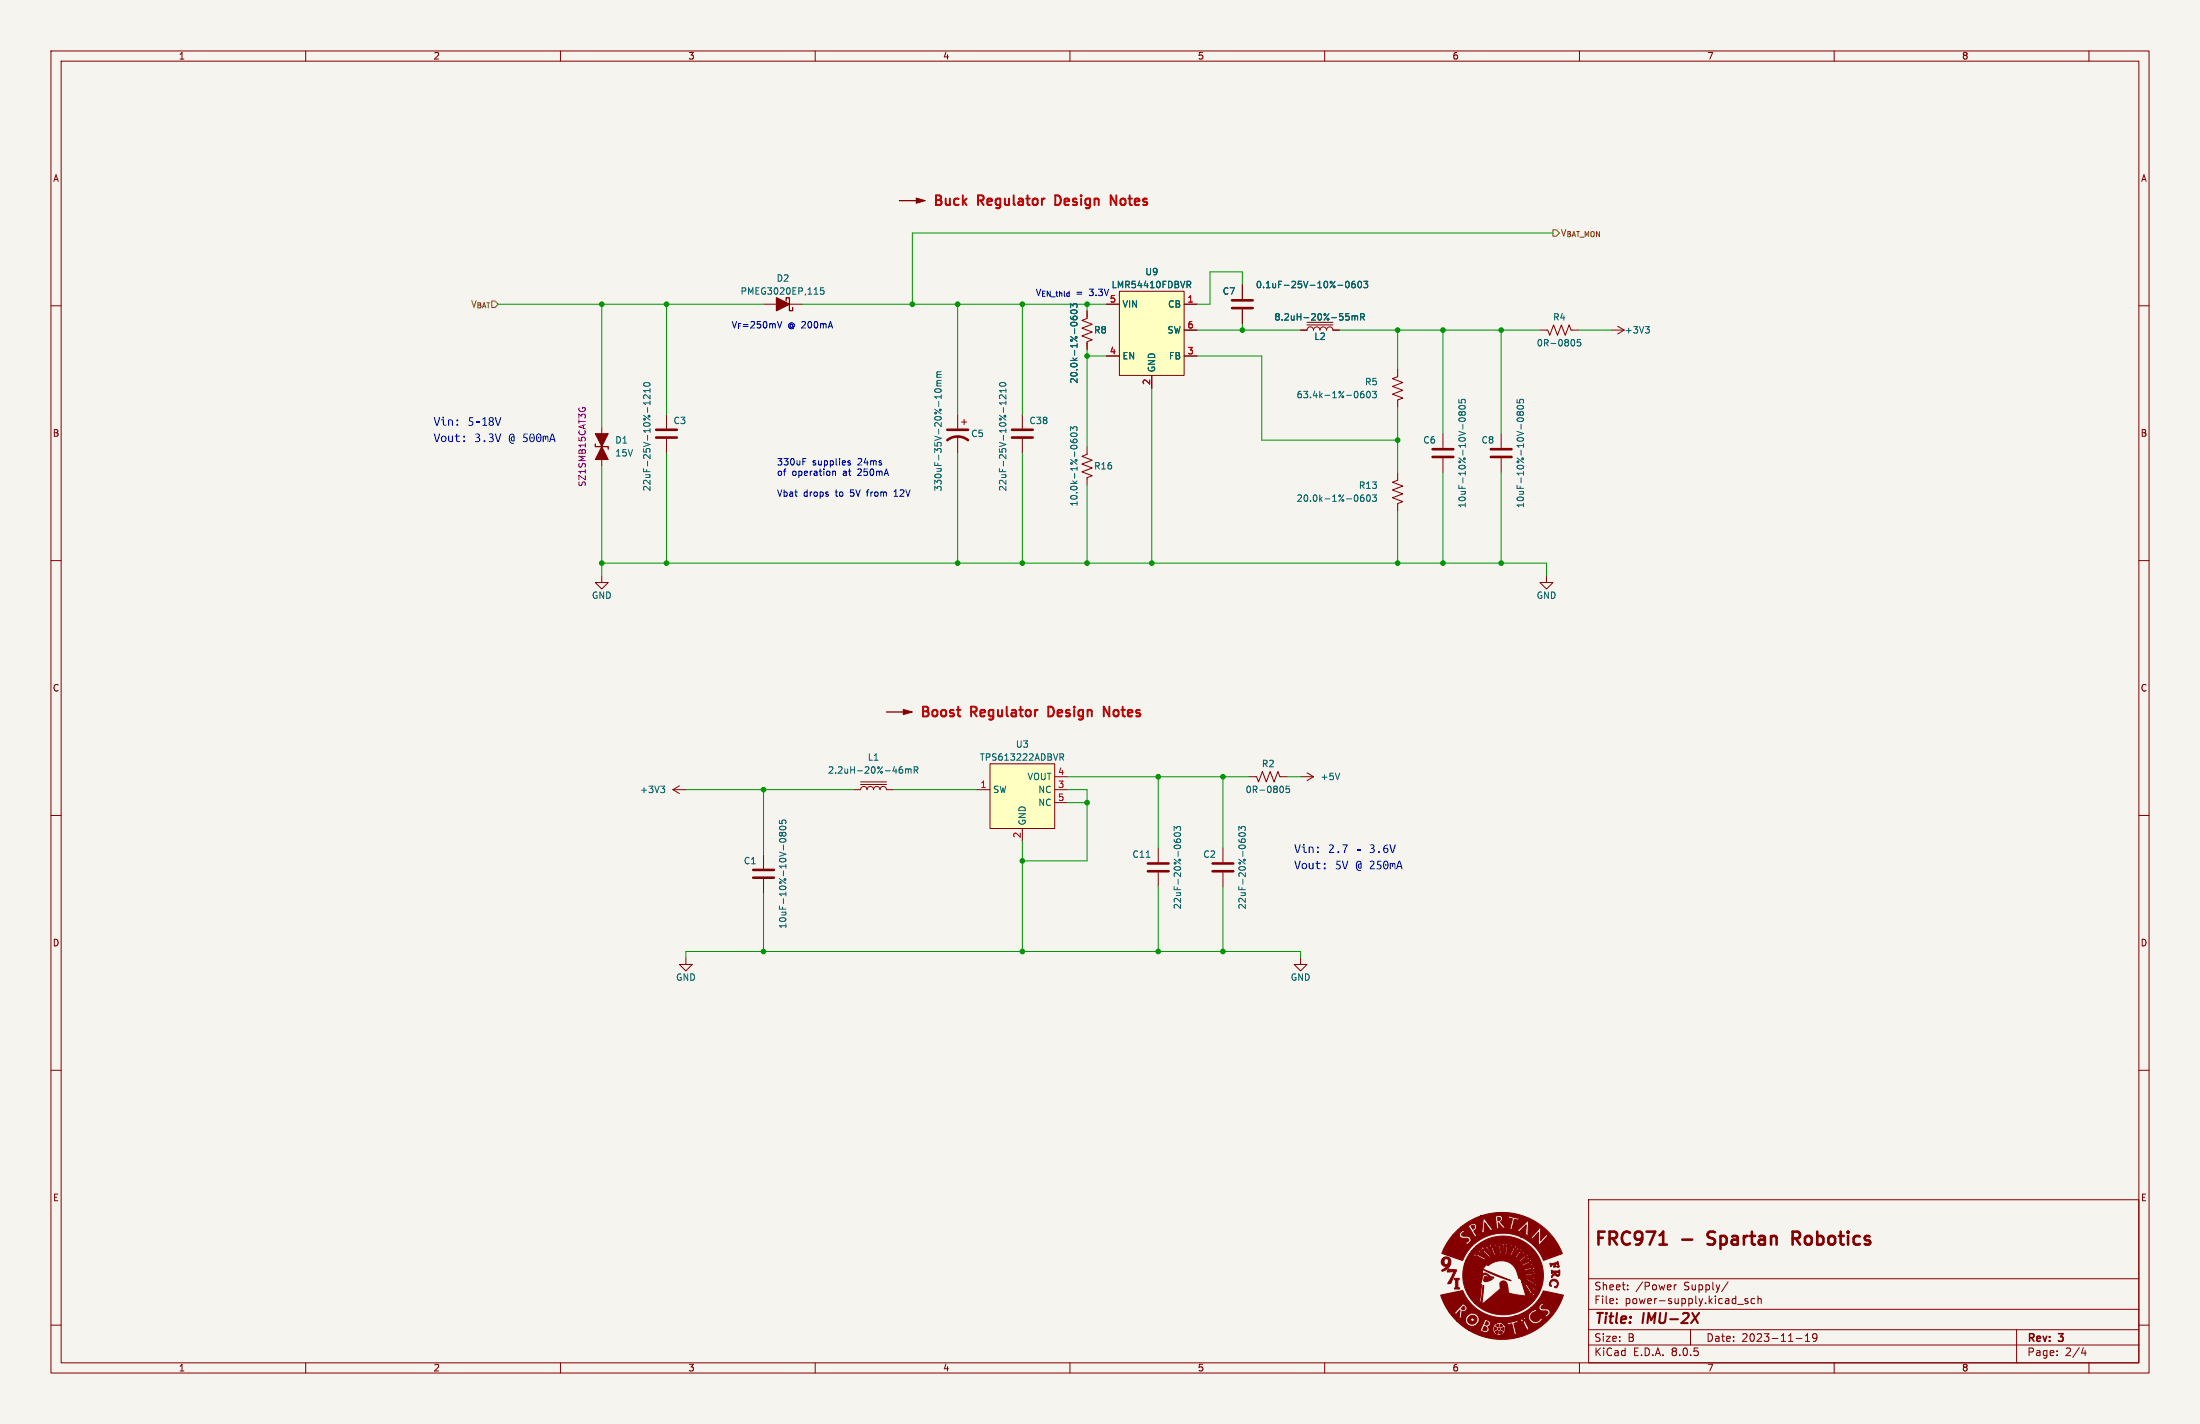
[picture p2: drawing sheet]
<svg xmlns="http://www.w3.org/2000/svg" width="432mm" height="279mm" viewBox="0 0 432 279" stroke-linecap="round" stroke-linejoin="round" font-family="sans-serif">
<path d="M0 0h431.8v279.4h-431.8z" fill="#f5f4ef" stroke="#f5f4ef" stroke-width=".2"/>
<g fill="none" stroke="#840000" stroke-width=".2">
<path d="M10 10h411.8v259.4h-411.8zM12 12h407.8v255.4h-407.8zM60 10v2M110 10v2M160 10v2M210 10v2M260 10v2M310 10v2M360 10v2M410 10v2M10 60h2M419.8 60h2"/>
<path d="M255.3 64.8l1.2-.1a.63 .63 0 0 1 .7-.6 .63 .63 0 0 1 .6 .7v-.1a.63 .63 0 0 1 .7-.6 .63 .63 0 0 1 .6 .7v-.1a.63 .63 0 0 1 .6-.6 .63 .63 0 0 1 .6 .7l.1-.1a.63 .63 0 0 1 .6-.6 .63 .63 0 0 1 .6 .7h1.3M256.5 63.8h5.1M256.5 63.2h5.1M274.3 72.4v1.5l-1 .4 2 .8-2 .7 2 .8-2 .7 2 .8-1 .4v1.5M118.1 83.8v7.6M130.8 81.3v2.8M130.8 86.1v2.8M274.3 92.7v1.5l-1 .4 2 .8-2 .7 2 .8-2 .8 2 .7-1 .4v1.5M283.2 85.1v2.8M283.2 89.9v2.8M294.6 85.1v2.8M294.6 89.9v2.8"/>
<path d="M10 110h2M118.1 113v1.3h1.3l-1.3 1.3-1.3-1.3h1.3M303.5 113v1.3h1.3l-1.3 1.3-1.2-1.3h1.2M419.8 110h2M10 160h2M245.1 152.4h1.5l.4 1 .8-2 .7 2 .8-2 .8 2 .7-2 .4 1h1.5M255.3 152.4h2.5M256.5 151.6l1.3 .8M257.8 152.4l-1.3 .8M419.8 160h2M10 210h2M419.8 210h2"/>
<path d="M311.8 235.4h108v32h-108zM10 260h2M311.8 256.9h108M311.8 250.9h108M317.3 255.6v.2M317.3 254.9v.1M319.5 252.9v.2M319.5 252.2v.1M328.6 252.1v1M329 252.1l-.2 .1-.2 .2M339.2 251.5l-1.3 1.9M341 255.9h1.2"/>
<path d="M343 254.9l-.3-.1-.2 .2v.2l.5 .2v.3h-.5M344.4 254.9l-.4-.1-.3 .3 .1 .6h.6M345 254.9l.3-.1 .3 .1 .1 .9M345 254.3v1.5M419.8 260h2M60 267.4v2M110 267.4v2M160 267.4v2M210 267.4v2M260 267.4v2M310 267.4v2M311.8 263.9h108"/>
<path d="M311.8 260.9h108M331.8 260.9v3M352.5 262.6h1.2M354.3 263.2h.9M354.3 262.1l.5-.4v1.5M356.6 262.3l-.3 .3h-.3l-.2-.3 .1-.5 .4-.1 .2 .1a.99 .99 0 0 1-.3 1.4h-.3M360 267.4v2M395.8 260.9v6.5M403.8 265.8v.2M403.8 265.1v.1M408.9 264.4l-.4 1.1h1M409.3 265v1"/>
<path d="M410 267.4v2"/>
</g>
<path d="M332.2 257.6l1 2M333.5 257.6l-1.6 2" fill="none" stroke="#840000" stroke-width=".4"/>
<g fill="none" stroke="#840000" stroke-width=".51">
<path d="M128.8 84.3h4M128.8 85.9h4M281.2 89.7h4M281.2 88.1h4M292.6 89.7h4.1M292.6 88.1h4.1M325.7 244.2h1.5M330.2 243.2h1.9M335.1 244.1l.4 .1M335.3 241.9l-.2 .2 .2 .5M352.4 243l.9 1.2M353 241.8l-1.2-.1v2.5"/>
<path d="M353 242.9l-1.2 .1"/>
</g>
<g fill="#840000" stroke="#840000" stroke-width=".2">
<path d="M282.8 254.1l4.3-.9a8.5 8.5 0 0 0 10 5.1h2.9l.1 .6 .4 .7h.3a1.43 1.43 0 0 0 1.9-.8l-.2-.3-.4 .5a.98 .98 0 0 1-1.6-.3 .98 .98 0 0 1 1-1.3l.1 .1 .2-.1-.1-.1a.43 .43 0 0 0-.4-.4 .43 .43 0 0 0-.4 .3l-.8 .6-.1 .5h-2.9h.1a8.5 8.5 0 0 0 3.3-1.8h1.5l.3 .6 .9 .1a.42 .42 0 0 1 .6 .2 .42 .42 0 0 1-.5 .5l-.2 .1 .4 .5 .2-.3a.73 .73 0 0 0 .4-1.1l-.4-.3h-1.1a.39 .39 0 0 1 0-.5 .39 .39 0 0 1 .5-.2l-.4-.5-.5 .5-.2 .4h-1.5a13.2 13.2 0 0 0 2.5-3.2l3.8 .8a12.7 12.7 0 0 1-18.6 6.9h2.1l1.4 .5 .3-.1 .3-.7h.6l.1 .1-.1 .1 .2 .3-.1 .1h.1l.1 .3h.1v.2l.1-.1 .1 .2 .1-.1v.2l.1-.1 .3 .2 .1-.1 .3 .1 .1-.1h.1v-.1l.2 .1v-.2l.1 .1v-.2l.2 .1v-.2h.2l-.1-.1 .3-.2-.1-.1 .1-.1v-.3l.1-.1-.1-.1h.1l-.2-.2 .1-.2-.1-.1-.1-.3-.2 .1 .1-.2h-.3l-.1-.2-.1 .1-.1-.2h1.2l.2 .6 .7-.3 .4 1.6a.22 .22 0 0 1 .1 .3 .22 .22 0 0 1-.2 .1l.2 .2 .6-.2 .1-.2a.4 .4 0 0 1-.5-.5l-.1-.7a.41 .41 0 0 1-.1-.6 .41 .41 0 0 1 .6-.1h.2l-.1-.5h.5l.5 .3 .7 1.3a.21 .21 0 0 0 .2 .3 .21 .21 0 0 0 .2-.3l-.3-.8a1.17 1.17 0 0 1-.2-1.3h-.1a.22 .22 0 0 0-.3-.2 .22 .22 0 0 0-.1 .4l-.3 .1v-.4l-.3 .6-.6-.1-.1 .1-1.6 .4h-2.3v.1l-.1-.1v.2l-.4 .1-.1 .3-.1-.1-.2 .7h-.6v-.2l-.3-.2a.69 .69 0 0 0 .5-.8 .69 .69 0 0 0-.7-.6l-.5-.1 .1 .3-.2 .5-.6 1.3-.2-.1-.1 .2h-2.1l-2.2-1.8 1.7 .1 .1 .3-.2 .2h.4v.4l.2-.1 .4 .1v.2l.4-.2 .2 .2 .1-.2 .2-.1 .3 .1a.36 .36 0 0 1 .4-.5l-.1-.2 .4-.3a.28 .28 0 0 1-.2-.2 .28 .28 0 0 1 .2-.3 .28 .28 0 0 1-.3-.2 .28 .28 0 0 1 .2-.3 .31 .31 0 0 1-.4-.1 .31 .31 0 0 1-.1-.4h-.1a.28 .28 0 0 1-.3 .1 .28 .28 0 0 1-.1-.3 .35 .35 0 0 1-.4 .2 .35 .35 0 0 1-.3-.2 .3 .3 0 0 1-.2 .3 .3 .3 0 0 1-.3-.1v.2l-.2 .2h-.3a.31 .31 0 0 1 .1 .4 .31 .31 0 0 1-.4 .1 .3 .3 0 0 1 .3 .3 .3 .3 0 0 1-.3 .3h-1.4l-1.6-1.8h.9l.6 .6v-.3l.7-.7-.2 1.2a.47 .47 0 0 0 .4 .6h.1l-.1-.3 .1-.8a.3 .3 0 0 1 0-.4 .3 .3 0 0 1 .5 0h.1a.71 .71 0 0 0 .4-.8 .71 .71 0 0 0-.5-.6l-.4-.2v.2l-1.4 1.6-1.2-.1a11.3 11.3 0 0 1-1.6-3.3z"/>
<path d="M289.3 244.9l.4-.3h1.8l1.3 1.8 .2-.1 3.6 .1 .8-1.5a.41 .41 0 0 0 .3-.3 .41 .41 0 0 0-.1-.4l-.1 .3h-.2v-.3l-.3 .3v.5l-.6 1.3h-3.4l-1.1-2h.4l.4 .5 .6 1.5h2.8l.8-2-.1-.3a.16 .16 0 0 1 0 .2 .16 .16 0 0 1-.2 0 .16 .16 0 0 1 0-.2l-.7 2.2h-2.4l-.5-1.3 .1-.6-.3-.3h.4l.2 .4 .5 1.8 .2-.1-.4-1.9h.3l.2 .5 .2 1.4 1.2 .1 .3-1.5 .2-.4-.1-.5-.1 .3-.2-.1 .1-.3a.53 .53 0 0 0-.2 .9l-.2 1.5h-.8l-.2-1.6 .2-.5a.77 .77 0 0 1 .3 1v.8a.16 .16 0 0 0 0 .3 .16 .16 0 0 0 .2 0 .16 .16 0 0 0 0-.3l.1-2a.17 .17 0 0 1-.2 .2 .17 .17 0 0 1-.1-.3l-.1 .3h-.2l-.3-.4 .1 .3-.2 .1-.2-.2v.4h-.3l-.2-.4v.3l-.2-.2-.5 .1-.1 .3h-.1l-.1-.3-.2 .3h-.5a.18 .18 0 0 1 0 .3 .18 .18 0 0 1-.2 0 .18 .18 0 0 1-.1-.2v.2h-1.8a7.8 7.8 0 0 1 10.7-.1 7.8 7.8 0 0 1 .7 10.7 8.1 8.1 0 0 1-11.7 .4l1 .1 .3-.3 .4-3.2 .1 .1-.3 3.6 3.2-2.7a.76 .76 0 0 0 .3-1.1 .74 .74 0 0 1 .7-.8 .74 .74 0 0 1 .8 .8v.2a1.8 1.8 0 0 0 .3 1.4l3.3 .6-.7-2.3h.5l1 1.7 .1 .6 .4 .3v-.4h.2l.1 .3a.55 .55 0 0 0 .1-.6 .55 .55 0 0 0-.6-.3l-1-1.7-.8 .1-.1-.5h.6l.4 .2 1.5 1.6h.2l-.2-.2 .1-.1 .2 .1v-.2l-.6-.3-1.3-1.3h-.2l.2 .1-.1 .2-.8-.1-.2-.5h.9l.6 .4a2.36 2.36 0 0 1 1.3 .9l.4-.1-.3-.1 .1-.2 .3 .1-.3-.4h-.5l-1.5-.8-.1 .2h-.9v-.2h-.4l-.1-.2a3.5 3.5 0 0 0-2.2-3 3.5 3.5 0 0 0-3.7 .7l-.4-.2-.7 .9 5.6 2.3-3.2-1.1-2.4-1.2v1a1.03 1.03 0 0 1 1.5 .4l.7 .2v.2l-.6-.1-1.1-.7-.5 .2-.1 .7-.3 1.1 .2 .1-.4 3.5h-1a7.6 7.6 0 0 1-2-7.6l4.6 .1a4 4 0 0 1 5.2 .1 4.8 4.8 0 0 1 1.1 2.4l-.1-.6h.4l.1 .4 .1-.1a.35 .35 0 0 0-.1-.4 .35 .35 0 0 0-.5 0 .43 .43 0 0 1 0-.7h.2l.1 .3h.1a.36 .36 0 0 0-.1-.5 .36 .36 0 0 0-.5 .2l-.2-.3a.25 .25 0 0 1 0-.5 .25 .25 0 0 1 .3 .3h.2l-.2-.5-.6 .2-.1-.1a.31 .31 0 0 1-.3-.3 .31 .31 0 0 1 .3-.3l.2 .2h.2l-.4-.4-.4 .4-.2-.2a.34 .34 0 0 1-.4-.2 .34 .34 0 0 1 .1-.4l.5 .2a.42 .42 0 0 0-.6-.4 .36 .36 0 0 1-.1 .4 .36 .36 0 0 1-.5 0 .3 .3 0 0 1-.3-.2 .3 .3 0 0 1 0-.3h.5l-.7-.2v.5h-.9a.18 .18 0 0 1-.1-.3 .18 .18 0 0 1 .3-.1h.2l-.3-.1a.28 .28 0 0 0-.4 .1 .28 .28 0 0 0 .1 .4l-1 .2-.1-.3 .5-.2h-.3a.25 .25 0 0 0-.3 .2 .25 .25 0 0 0 .1 .3l-.5 .3a.28 .28 0 0 1-.2 .1 .28 .28 0 0 1-.3-.2l.4-.3-.3 .1a.28 .28 0 0 0-.2 .3 .28 .28 0 0 0 .2 .2l-.2 .2h-4.6l.3-.6h3.8a.37 .37 0 0 0 .5 .4l-.3-.4 .5-.3a.23 .23 0 0 1 .4-.1 .23 .23 0 0 1 0 .3l-.3 .2 .3-.1a.3 .3 0 0 0 .3-.2 .3 .3 0 0 0-.2-.3l.6-.2a.29 .29 0 0 1 .4-.1 .29 .29 0 0 1 .1 .3l-.5 .2 .4-.1a.3 .3 0 0 0 .3-.1 .3 .3 0 0 0-.1-.4h1.1v.4h-.5h.7v-.5l1 .3a.3 .3 0 0 1-.1 .3 .3 .3 0 0 1-.4 0h-.1l.6 .2 .2-.5 .5 .2a.29 .29 0 0 1 .3 .3 .29 .29 0 0 1-.2 .3l-.4-.1a.41 .41 0 0 0 .4 .3 .41 .41 0 0 0 .4-.4l.6 .6-.4 .2-.3-.1a.37 .37 0 0 0 .3 .3 .37 .37 0 0 0 .4-.2h.1l.4 .7-.4 .1-.2-.3h-.1l.2 .4a.38 .38 0 0 1 .4-.1 .38 .38 0 0 1 .3 .3v.2a.22 .22 0 0 1 0 .3 .22 .22 0 0 1-.3-.1l-.2-.2a.35 .35 0 0 0 .1 .4 .35 .35 0 0 0 .5-.1l.2 .8h-.5v-.4v.5l.8-.1v.1l1.9 .5 .3-.1a.17 .17 0 0 1-.3-.1 .17 .17 0 0 1 .2-.2l-2.3-.2-.1-.5h.3v.2h1.3l.5 .2 .3-.1-.2-.2 .1-.1 .2 .1-.3-.3-.5 .2h-1.7l-.1-.4h.3l.1 .2 2.1-.2-.2-.2 .3-.1-.3-.2-.5 .2-1.8 .3-.1-.5h.3v.2l1.6-.3a.43 .43 0 0 0 .4 .1 .43 .43 0 0 0 .3-.4 .18 .18 0 0 1-.2 .1 .18 .18 0 0 1-.2-.1l.3-.2-.5-.1-.4 .3-1.1 .3a.48 .48 0 0 1-.7-.3h.3l.1 .2 1.5-.6a.4 .4 0 0 0 .6-.3l-.2 .1-.1-.1 .1-.2h-.1l-1.9 .9h-.3l-.3-.5h.3l.2 .2 1.2-.6h.6l.3-.3h-.4v-.2h.3a.54 .54 0 0 0-.8 .3l-1.4 .6h-.3l-.2-.4h.3l.1 .2 1.8-1.1a.16 .16 0 0 1-.2-.1 .16 .16 0 0 1 .2-.2h-.3l-1.6 1.2h-.3l-.4-.4h.4l.1 .2 1.3-1a.44 .44 0 0 0 .4-.1 .44 .44 0 0 0 .1-.5l-.2 .3-.1-.1 .1-.3-.4 .2-.2 .4-1.1 .9h-.4l-.4-.3 .6 .1 1.5-1.4v-.3l-.2 .2v-.3l-.1 .1-1.4 1.6h-.4l-.5-.3h.5l.2 .1 .8-1.1 .5-.2 .1-.4-.3 .1-.1-.1 .2-.2a.52 .52 0 0 0-.5 .6l-.9 1.2h-.5l-.7-.3 1 .1 1.1-1.8a.16 .16 0 0 1-.3 0 .16 .16 0 0 1 .2-.2l-.3 .1-.1 .5-.8 1.3h-.8a5.8 5.8 0 0 0-4.6 .9h-3.8l.7-1.4h.7l.3 .4a1.47 1.47 0 0 1 1.3 .5l.6 .3 .4-.2-.4-.2a2.27 2.27 0 0 1-1.4-1l-.6-.1 .2 .3-.2 .1-.2-.2-.7 .1 .4-.6h1.1l1.9 1.5 .2-.1-1.7-1.6h-.3l.2 .1v.2l-1.4-.1 .4-.4h1.3l.2 .4 .5 .2 1.1 1.1 .3-.2-1.2-1.2a.55 .55 0 0 0-.2-.5 .55 .55 0 0 0-.6-.1 .22 .22 0 0 1 .3 .1 .22 .22 0 0 1-.1 .3l-.3-.2z"/>
<path d="M285.4 250.8h.1a.79 .79 0 0 1 .9 .2 .61 .61 0 0 0-.3 .8v.2a.51 .51 0 0 0 .4 .8l-.1 .1h-.7a.2 .2 0 0 1-.2-.1 .2 .2 0 0 1 .2-.3v-.8a.45 .45 0 0 0-.3-.7z"/>
<path d="M304.4 251.3a.87 .87 0 0 1 1.3 .1 .87 .87 0 0 1-.4 1.3l-.2-.2a.66 .66 0 0 0 .5-.9 .66 .66 0 0 0-1-.2 .66 .66 0 0 0-.1 1l-.4-.3z"/>
<path d="M284.3 249l1.2 .1a.25 .25 0 0 1 .4 .1 .25 .25 0 0 1-.1 .3l-.8 1.7a.65 .65 0 0 1-.8 .7l1.2-2.4-1 .1a.25 .25 0 0 1-.4-.1 .25 .25 0 0 1 .2-.4z"/>
<path d="M304.5 249.3l1.2 .1 .4-.2a.93 .93 0 0 1-.4 1.2h-.2a.36 .36 0 0 0-.3-.3 .36 .36 0 0 0-.3 .2l-.3 .4a.77 .77 0 0 1 .6-1h-.4l-.2 .2-.1-.2h.9a.32 .32 0 0 0 .2 .4 .32 .32 0 0 0 .3-.4h-1.4z"/>
<path d="M283.1 246.9a1.01 1.01 0 0 1 1.4 0 1.01 1.01 0 0 1 .1 1.4 1.54 1.54 0 0 1-1.6 1.1v-.2l1-.7a.86 .86 0 0 1-1.1-.8h.5a.46 .46 0 0 0 .6 .4 .46 .46 0 0 0 .3-.6 .45 .45 0 0 0-.5-.5 .45 .45 0 0 0-.4 .6v.1h-.5z"/>
<path d="M304.2 247.9h.5a1.07 1.07 0 0 0 1-.4l.3 .8a.23 .23 0 0 1 0 .3 .23 .23 0 0 1-.3 0v-.1a.31 .31 0 0 0 0-.5 .31 .31 0 0 0-.5 .1l.3 .4-.5 .1-.1-.1a.19 .19 0 0 0 .1-.3 .19 .19 0 0 0-.3 0l-.3 .3z"/>
<path d="M285.8 241.6l.9-.8h1.2a.81 .81 0 0 1 .8 .7l.4 .6a.52 .52 0 0 1 .1 .7l.9-.4-.1-.1-.2 .1-.4-.6h1.3v.1l.8-.2-.2-.1v-.8h.2a.16 .16 0 0 0 .2 .1 .16 .16 0 0 0 .1-.3 .16 .16 0 0 0-.3 0v.2h-.2l.1-.9 .7 .9a.39 .39 0 0 1 .2 .7h5.4l.8 .2a.52 .52 0 0 1 .3-.7h.3v.2a.16 .16 0 0 0 .2 0 .16 .16 0 0 0 0-.2 .16 .16 0 0 0-.2 0h-.3l.8-.7-.1 1.7-.3 .1 .8 .4-.1-.4 .1-1.7a.7 .7 0 0 0-.2-.9l-2.1 2h-5.4l.6-.2h4h-4l.2-.1v-.1h-.3l-1.4-1.9a.21 .21 0 0 0-.3-.2 .21 .21 0 0 0 0 .4l-.3 2.3-1.4 .1a.22 .22 0 0 1-.1-.3 .22 .22 0 0 1 .2-.2l.3-.3v-.4a.71 .71 0 0 0-.6-.6 .71 .71 0 0 0-.7 .4l-.6 .4h-1.2l.4-.3a12.6 12.6 0 0 1 3.5-1.9h2.7v.2h.2l.2 2.1-.2 .2 .9-.1-.2-.1-.2-1 .8 .8a.37 .37 0 0 0 .6 .2l.2-.1-.3-.1-.8-.9 .4-.5v-.3l1.8 .1a.93 .93 0 0 1-.1 1l-.1 .5a.24 .24 0 0 1-.1 .3 .24 .24 0 0 1-.3 0l.3 .2a.45 .45 0 0 0 .6 0 .27 .27 0 0 1-.2-.2 .27 .27 0 0 1 .1-.3l.3-1.4 .7 .2-.1 .1a.39 .39 0 0 0 .4-.5h-.2l-1.6-.3a.16 .16 0 0 0-.2-.2 .16 .16 0 0 0-.1 .2l-.1 .3h-1.1a.9 .9 0 0 0-1.3-.4h-3a12.7 12.7 0 0 1 16 7.4l-3.7 1.3a8.4 8.4 0 0 0-4.5-4.6h1.9l.7 .5-.1-.2 1.1-1.2-.1 2.5h.2l1.4-1.5a.2 .2 0 0 1 .2-.2 .2 .2 0 0 1 .2 .1h.1l-.6-.7-.2 .1 .2 .3-1 1v-2.1a.47 .47 0 0 0-.6-.5l.2 .4-1.4 1.5-.2-.1-.1 .1h-1.9a8.7 8.7 0 0 0-11.4 4.6l-4-1.4a12.3 12.3 0 0 1 2.2-3.6h1.2l.4 .6 .8 .1a.42 .42 0 0 1 .7 .3 .42 .42 0 0 1-.7 .4l.3 .6 .3-.3a.85 .85 0 0 0 .5-1l-.4-.4h-.4a.76 .76 0 0 1-1-.4 .44 .44 0 0 1 .6-.4l-.4-.5-.6 .6-.1 .4h-1.2z"/>
<path d="M293.5 261.3l.4-.3 .2 .1v.3a.22 .22 0 0 1-.1 .3 .22 .22 0 0 1-.3-.1z"/>
<path d="M294.4 261.2l.1-.1 .5 .3a.47 .47 0 0 1-.7 .2z"/>
<path d="M294.7 260.6l.5-.2a.37 .37 0 0 1-.2 .7l-.3-.3z"/>
<path d="M293.4 260.3l.1 .1a.34 .34 0 0 1 .2 .4 .34 .34 0 0 1-.4 .2z"/>
<path d="M294.4 259.8l.6 .3-.2 .1a.25 .25 0 0 1-.3 .1 .25 .25 0 0 1-.1-.3z"/>
<path d="M293.6 260.1l.5-.3v.5h-.1z"/>
<path d="M291.3 260.2l.5 .3a.41 .41 0 0 1-.1 .6 .41 .41 0 0 1-.6-.1z"/>
<path d="M291.7 259.3a.37 .37 0 0 1 .4 .5 .37 .37 0 0 1-.6 .1z"/>
<path d="M299 259l.3-.1v.2l-.3 .1 .2-.3-.2 .3z"/>
<path d="M288.3 258.4a.9 .9 0 0 1 1.3-.1 .9 .9 0 0 1 .1 1.3 .9 .9 0 0 1-1.3 0l-.3-.6h.5l.4 .3 .3-.1v-.4a.37 .37 0 0 0-.4-.2 .37 .37 0 0 0-.3 .4h-.5z"/>
<path d="M287.2 256.3l.3 .3v.2a.4 .4 0 0 1-.7 0z"/>
<path d="M291.4 250.5h.3l1.2 .5-.1 .1a1.82 1.82 0 0 1-1.5 .3l-.1-.1z"/>
<path d="M300.5 253.9h.2v.2h-.2v-.2l.2 .1z"/>
<path d="M301.1 251.7h.2v.2h-.2l.2-.1z"/>
<path d="M300.8 250.1h.2v.1h-.2h.2z"/>
<path d="M300.7 248.7l.1-.1 .1 .2-.2 .1 .2-.2-.2 .1 .1-.1-.2 .1 .2-.2z"/>
<path d="M300.2 247.5h.2v.2h-.2l.2-.1h-.2h.2z"/>
<path d="M299.4 246.3h.2l-.1 .2h-.1l.2-.2-.2 .1 .1-.1-.1 .1z"/>
<path d="M289.7 246l.2 .2-.2-.2 .2 .2-.2-.2h.1a.15 .15 0 0 1 .2 .1 .15 .15 0 0 1-.2 .2 .15 .15 0 0 1-.1-.2l.1 .1z"/>
<path d="M298.3 245.5l.2-.1 .1 .2h-.2l.1-.1-.1 .1 .1-.1z"/>
<path d="M290.9 245.1l.3 .1-.1 .2-.2-.1 .2 .1-.2-.2 .2 .1-.2-.1 .2 .1z"/>
<path d="M297.1 244.6h.2v.2h-.2l.2-.1-.1-.1-.1 .2z"/>
<path d="M292.8 244.5h.1v.2h-.1l.1-.1-.1-.1-.1 .2z"/>
<path d="M295.8 244.3h.1v.2h-.1l.1-.2-.1 .2 .1-.2-.2 .1z"/>
<path d="M294.1 244.2l.2 .2-.2-.2 .2 .2-.1-.2h.1l.1 .2h-.2z"/>
<path d="M288.7 240.6a.37 .37 0 0 1 .7 0 .37 .37 0 0 1-.4 .5z"/>
<path d="M293.9 238.9a.36 .36 0 0 1 .6 .2 .36 .36 0 0 1-.4 .4z"/>
<path d="M118.1 87.6l1.3 2.6h-2.6z"/>
<path d="M116.8 85.1h2.6l-1.3 2.5z"/>
<circle cx="294.2" cy="260.7" r=".2"/>
<circle cx="299.5" cy="252" r=".1"/>
<circle cx="299.5" cy="251" r=".08"/>
</g>
<g fill="none" stroke="#006464" stroke-width=".2">
<path d="M126.4 75.2a.69 .69 0 0 1 1.2 .3 .72 .72 0 0 1-1.3-.1zM127.6 76.3v.7M127.6 77.5v.8l-.9-.8-.4 .2 .1 .5M127.6 78.7v.7M127.6 79.1h-1.3l.4 .3M127.6 76.6h-1.3l.4 .4M264.2 61.5h.6M264.7 62.1l.1 .2-.1 .4M265.4 62.1l.3-.1 .2 .1M265.4 62v.8M265.9 62.1l.2-.1h.3l.1 .8M265.9 62.1v.7"/>
<path d="M267.1 62.2l.6-.1 .1-.1-.1-.3-.6-.2v1.3M267.4 62.2l.4 .6M267.6 76.8h-.3l-.2 .3-.1 .7 .3 .2 .4-.1v-.4l-.1-.2h-.3l-.3 .2M268.3 76.9l.2-.1a.68 .68 0 0 1 .5 .6 .68 .68 0 0 1-.5 .6l-.3-.4zM269.4 76.8h.8l-.5 .5 .4 .1v.5l-.2 .1-.5-.1M286.3 78.4v.6l.6 .1-.1-.2 .1-.4 .2-.2 .4 .1 .1 .2-.1 .5M286.4 79.7a.75 .75 0 0 1 1.2 .3 .72 .72 0 0 1-1.3-.1zM297.8 78.4v.6l.6 .1-.2-.2 .1-.4 .2-.2 .4 .1 .1 .2-.1 .5M297.8 79.7a.75 .75 0 0 1 1.2 .3 .72 .72 0 0 1-1.2-.1zM267.6 97.1l-.3 .1-.2 .2-.1 .7 .3 .3 .4-.2v-.4l-.1-.2h-.3l-.3 .2M268.3 97.2l.2-.1a.68 .68 0 0 1 .5 .6 .68 .68 0 0 1-.5 .7l-.3-.5zM269.4 97.1h.8l-.5 .5 .4 .1v.5l-.2 .2-.5-.2"/>
<path d="M286.4 82.2a.75 .75 0 0 1 1.2 .2 .72 .72 0 0 1-1.3-.1zM286.9 81l-.3-.2-.3 .2v.2l.3 .3 .3-.3M286.9 81l.2-.2h.4l.1 .2v.2l-.2 .3-.4-.1-.1-.2M286.9 81v.2M297.8 82.2a.75 .75 0 0 1 1.2 .2 .72 .72 0 0 1-1.2-.1zM298.3 81l.2-.2h.4l.1 .2v.2l-.2 .3-.4-.1-.1-.2M298.3 81l-.2-.2-.3 .2v.2l.2 .3 .3-.3M298.3 81v.2M251.6 154.2a.79 .79 0 0 1 0 1.3M253.1 154.2h-.6l-.1 .7 .2-.2 .4 .1 .1 .2v.4l-.2 .1-.5-.1M262.9 151.7l-.4 1.3"/>
</g>
<path d="M116.8 87.1v.5h2.6v.5" fill="none" stroke="#840000" stroke-width=".25"/>
<path d="M113.7 80l-.1 .3M114.3 80.2v-.2h.5l.1 .2" fill="none" stroke="#840084" stroke-width=".2"/>
<path d="M194.3 149.9h12.7v12.7h-12.7z" fill="#ffffc2"/>
<g fill="none" stroke="#840000" stroke-width=".2">
<path d="M213.4 61v1.5l-1.1 .4 2.1 .7-2.1 .8 2.1 .8-2.1 .7 2.1 .8-1 .4v1.5M302.3 64.8h1.5l.4 1 .7-2 .8 2 .8-2 .7 2 .8-2 .4 1h1.5M316.2 64.8h2.6M317.5 64l1.3 .8M318.8 64.8l-1.3 .7M188 81.3v2.8M188 85.6v3.3M188.7 82.8h1M189.2 82.3v1M200.7 81.3v2.8M200.7 86.1v2.8M213.4 87.6v1.6l-1.1 .3 2.1 .8-2.1 .8 2.1 .7-2.1 .8 2.1 .7-1 .4v1.6"/>
<path d="M132.1 154.9h2.5M132.1 154.9l1.2 .8M133.3 154.2l-1.2 .7M167.6 154.9h1.3a.63 .63 0 0 1 .7-.6 .63 .63 0 0 1 .6 .6 .63 .63 0 0 1 .6-.6 .63 .63 0 0 1 .6 .6h.1a.63 .63 0 0 1 .6-.6 .63 .63 0 0 1 .6 .6 .63 .63 0 0 1 .7-.6 .63 .63 0 0 1 .6 .6h1.3M168.9 153.9h5.1M168.9 153.4h5.1M191.8 154.9h2.5M194.3 149.9h12.7v12.7h-12.7zM207 154.9h2.5M207 152.4h2.5M207 157.5h2.5M149.9 167.6v2.8"/>
<path d="M149.9 172.5v2.8M200.7 162.6v2.5M227.3 166.4v2.8M227.3 171.2v2.8M240 166.4v2.8M240 171.2v2.8M134.6 188v1.2h1.3l-1.3 1.3-1.3-1.3h1.3M255.3 188v1.2h1.2l-1.2 1.3-1.3-1.3h1.3"/>
</g>
<g fill="none" stroke="#006464" stroke-width=".2">
<path d="M183.5 76.5a.75 .75 0 0 1 1.2 .2 .72 .72 0 0 1-1.2-.1zM183.9 75.7h.8M183.9 74h.8M184.1 75.2l-.2 .2 .1 .3M184.1 73.5l-.2 .2 .1 .3M184.1 75.2h.6M184.1 73.5h.6M184.7 77.5v.7M184.7 72.9l-.8 .1v.3l.2 .2M184.7 74.6l-.8 .1v.3l.2 .2M196.3 75.2a.69 .69 0 0 1 1.1 .3 .72 .72 0 0 1-1.2-.1zM197.4 76.3v.7"/>
<path d="M197.4 77.5v.8l-.9-.8-.3 .2 .1 .5M197.4 78.7v.7M197.4 79.1h-1.2l.3 .3M197.4 76.6h-1.2l.3 .4M210.1 60.4v-.8l.5 .4 .1-.3h.6l.1 .1-.1 .6M210.1 62.1l.1 .4 .2 .2h.8l.2-.2-.1-.4-.4-.1-.2 .1-.1 .4 .3 .2M210.2 61a.75 .75 0 0 1 1.2 .2 .72 .72 0 0 1-1.3-.1zM308.8 66.6a.79 .79 0 0 1 0 1.3M310.2 66.6h-.6l-.1 .6 .2-.1 .5 .1 .1 .1-.1 .5-.2 .1-.5-.1M322.9 64.1h.8l-.4 .5M323.5 64.6l.2 .2v.3l-.2 .2M210.1 84.5v-.8l.5 .5 .1-.4h.6l.1 .2-.1 .5"/>
<path d="M210.1 86.3l.1 .3 .2 .2 .8 .1 .2-.3-.1-.4-.4-.1-.2 .2-.1 .3 .3 .3M210.2 85.1a.75 .75 0 0 1 1.2 .3 .72 .72 0 0 1-1.3-.2zM129.7 154.2h.8l-.5 .5M130.2 154.7l.3 .3v.3l-.3 .2M177.1 151l.1 .2-.1 .4M177.7 150.9v.8M177.7 151l.4-.1 .2 .1M178.3 151l.2-.1h.3v.8M178.3 151v.7M179.4 151.1l.6-.1 .1-.4-.7-.2v1.3M179.7 151.1l.5 .6M208 147.9h.5l.3 .2-.2 .4-.6 .1"/>
<path d="M208.3 148.6l.5 .6M153 161v.6h.6l-.1-.2v-.4l.2-.1 .4 .1 .1 .1-.1 .5M153 162.3a.75 .75 0 0 1 1.2 .2 .72 .72 0 0 1-1.2-.1zM153 164.7a.75 .75 0 0 1 1.2 .2 .72 .72 0 0 1-1.2-.1zM153.5 163.6l-.2-.3-.3 .3v.2l.2 .2 .3-.2M153.5 163.6l.3-.3 .3 .1 .1 .2v.3l-.2 .1h-.2l-.3-.2M153.5 163.6v.2M225 168.2h.7M230.4 163v-.8l.5 .4 .2-.4h.5l.1 .2-.1 .6M230.4 164.7l.1 .4 .5 .2M230.5 163.6a.75 .75 0 0 1 1.2 .2 .72 .72 0 0 1-1.3-.1zM231.2 165.3l-.3-.2 .1-.4 .2-.1h.3l.2 .2v.4l-.2 .1"/>
<path d="M243.1 163v-.8l.5 .4 .2-.4h.5l.1 .2-.1 .6M243.1 164.7l.1 .4 .5 .2M243.2 163.6a.75 .75 0 0 1 1.2 .2 .72 .72 0 0 1-1.3-.1zM243.9 165.3l-.3-.2 .1-.4 .2-.1h.3l.2 .2v.4l-.2 .1"/>
</g>
<path d="M174 139.7h4.1" fill="none" stroke="#840000" stroke-width=".25"/>
<path d="M177.3 139.2l1.8 .5-1.8 .5z" fill="#840000" stroke="#840000" stroke-width=".2"/>
<path d="M216.6 140.6v-1.9l1.1 1.9" fill="none" stroke="#c20000" stroke-width=".38"/>
<path d="M185.9 86.4a3.3 3.3 0 0 1 4.1 0M185.9 84.3h4.1M198.6 84.3h4.1M198.6 85.9h4.1M147.8 172.2h4.1M147.8 170.7h4.1M225.3 170.9h4.1M225.3 169.4h4.1M238 170.9h4.1M238 169.4h4.1" fill="none" stroke="#840000" stroke-width=".51"/>
<path d="M219.7 57.2h12.7v16.5h-12.7z" fill="#ffffc2"/>
<g fill="none" stroke="#840000" stroke-width=".2">
<path d="M149.9 59.7h7.6M217.2 59.7h2.5M219.7 57.2h12.7v16.5h-12.7zM232.4 59.7h2.5M243.8 55.9v2.8M213.4 61v1.2M213.4 67.3v1.3M217.2 69.9h2.5M226.1 73.7v2.5M232.4 69.9h2.5M232.4 64.8h2.5M243.8 60.7v2.8"/>
<path d="M255.3 64.8h1.2M261.6 64.8h1.3"/>
</g>
<g fill="none" stroke="#006464" stroke-width=".2">
<path d="M161.7 56.5h-.6l-.1 .6 .2-.2 .4 .1 .1 .2v.4l-.2 .1-.5-.1M233 55.2h.5l.2 .2-.1 .4-.6 .1M233.3 55.9l.4 .6M264.2 55.3l.2-.1a.68 .68 0 0 1 .4 .6 .68 .68 0 0 1-.4 .7l-.3-.5zM265.9 55.2l-.4 .1-.1 .2-.1 .7 .2 .3 .5-.2v-.4l-.1-.2h-.4l-.2 .2M266.6 55.3l.2-.1a.68 .68 0 0 1 .5 .6 .68 .68 0 0 1-.5 .7l-.3-.5zM267.7 55.2h.7l-.4 .5 .4 .1v.5l-.2 .2-.5-.2M210.1 60.4v-.8l.5 .4 .1-.3h.6l.1 .1-.1 .6M210.1 62.1l.1 .4 .2 .2h.8l.2-.2-.1-.4-.4-.1-.2 .1-.1 .4 .3 .2M210.2 61a.75 .75 0 0 1 1.2 .2 .72 .72 0 0 1-1.3-.1zM264.2 61.5h.6M264.7 62.1l.1 .2-.1 .4"/>
<path d="M265.4 62.1l.3-.1 .2 .1M265.4 62v.8M265.9 62.1l.2-.1h.3l.1 .8M265.9 62.1v.7M267.1 62.2l.6-.1 .1-.1-.1-.3-.6-.2v1.3M267.4 62.2l.4 .6"/>
</g>
<path d="M176.5 39.4h4.1M154.3 59.1v-.7h.6v2.6h.7v-.7" fill="none" stroke="#840000" stroke-width=".25"/>
<path d="M152.4 58.4l2.5 1.3-2.5 1.3z" fill="#840000" stroke="#840000" stroke-width=".25"/>
<path d="M241.8 58.9h4.1M241.8 60.5h4.1" fill="none" stroke="#840000" stroke-width=".51"/>
<path d="M179.8 38.9l1.8 .5-1.8 .5z" fill="#840000" stroke="#840000" stroke-width=".2"/>
<path d="M218 40.2v-1.9l1.1 1.9" fill="none" stroke="#c20000" stroke-width=".38"/>
<path d="M304.8 45.1h.6l.7 .6-.7 .7h-.6z" fill="none" stroke="#725600" stroke-width=".2"/>
<path d="M157.6 90.6h.4M157.6 90h.6M163.4 92.4v.9M163.4 92.6l.5-.1 .1 .8M166.5 90.8l.4 .1 .1 .2-.2 .1h-.4M166.5 90.5h.4M175.5 97.4h.7M175.7 96.3l-.2 .2" fill="none" stroke="#0000c2" stroke-width=".2"/>
<g fill="none" stroke="#009600" stroke-width=".2">
<path d="M97.8 59.7h52.1M118.1 59.7v24.1M130.8 59.7v21.6M157.5 59.7h59.7M188 59.7v21.6M200.7 59.7v21.6M213.4 59.7v1.3M243.8 55.9v-2.6h-6.3v6.4h-2.6M304.8 45.7h-125.7v14M213.4 68.6v19M213.4 69.9h3.8M226.1 76.2v34.3"/>
<path d="M234.9 69.9h12.7v16.5h26.7M234.9 64.8h20.4M243.8 63.5v1.3M262.9 64.8h39.4M274.3 64.8v7.6M283.2 64.8v20.3M294.6 64.8v20.3M309.9 64.8h6.3M118.1 91.4v21.6M130.8 88.9v21.6M188 88.9v21.6M200.7 88.9v21.6"/>
<path d="M213.4 95.3v15.2M274.3 80v12.7M283.2 92.7v17.8M294.6 92.7v17.8M118.1 110.5h185.4v2.5M274.3 100.3v10.2M134.6 154.9h33M149.9 154.9v12.7M175.3 154.9h16.5M209.5 152.4h35.6M209.5 154.9h3.9v14h-12.7M209.5 157.5h3.9"/>
<path d="M227.3 152.4v14M240 152.4v14M252.7 152.4h2.6M149.9 175.3v11.4M200.7 165.1v21.6M227.3 174v12.7M240 174v12.7M134.6 188v-1.3h120.7v1.3"/>
</g>
<g fill="#009600" stroke="#009600" stroke-width=".2">
<circle cx="118.1" cy="59.7" r=".46"/>
<circle cx="130.8" cy="110.5" r=".46"/>
<circle cx="130.8" cy="59.7" r=".46"/>
<circle cx="118.1" cy="110.5" r=".46"/>
<circle cx="294.6" cy="110.5" r=".46"/>
<circle cx="274.3" cy="64.8" r=".46"/>
<circle cx="274.3" cy="86.4" r=".46"/>
<circle cx="294.6" cy="64.8" r=".46"/>
<circle cx="274.3" cy="110.5" r=".46"/>
<circle cx="283.2" cy="110.5" r=".46"/>
<circle cx="283.2" cy="64.8" r=".46"/>
<circle cx="213.4" cy="69.9" r=".46"/>
<circle cx="213.4" cy="59.7" r=".46"/>
<circle cx="188" cy="110.5" r=".46"/>
<circle cx="200.7" cy="110.5" r=".46"/>
<circle cx="200.7" cy="59.7" r=".46"/>
<circle cx="179.1" cy="59.7" r=".46"/>
<circle cx="188" cy="59.7" r=".46"/>
<circle cx="243.8" cy="64.8" r=".46"/>
<circle cx="200.7" cy="168.9" r=".46"/>
<circle cx="200.7" cy="186.7" r=".46"/>
<circle cx="240" cy="186.7" r=".46"/>
<circle cx="213.4" cy="157.5" r=".46"/>
<circle cx="227.3" cy="152.4" r=".46"/>
<circle cx="227.3" cy="186.7" r=".46"/>
<circle cx="240" cy="152.4" r=".46"/>
<circle cx="149.9" cy="186.7" r=".46"/>
<circle cx="149.9" cy="154.9" r=".46"/>
<circle cx="226.1" cy="110.5" r=".46"/>
<circle cx="213.4" cy="110.5" r=".46"/>
</g>
<g font-size="3.5" fill="#840000">
<text x="312.8" y="245.1">FRC971</text>
<text x="336.4" y="245.1">Spartan</text>
<text x="353.9" y="245.1">Robotics</text>
</g>
<g font-size="2.8" fill="#840000">
<text x="312.8" y="260.3">Title:</text>
<text x="322.5" y="260.3">IMU-2X</text>
</g>
<g font-size="2.7" fill="#c20000">
<text x="182.9" y="40.9">Buck</text>
<text x="191.9" y="40.9">Regulator</text>
<text x="207.8" y="40.9">Design</text>
<text x="219.5" y="40.9">Notes</text>
<text x="180.3" y="141.2">Boost</text>
<text x="190.5" y="141.2">Regulator</text>
<text x="206.4" y="141.2">Design</text>
<text x="218.1" y="141.2">Notes</text>
</g>
<g font-size="2.7" fill="#0000c2">
<text x="85.1" y="83.9">Vin:</text>
<text x="91.8" y="83.9">5-18V</text>
<text x="85.1" y="87.1">Vout: 3.3V @500mA</text>
<text x="254" y="167.7">Vin:</text>
<text x="260.7" y="167.7">2.7 - 3.6V</text>
<text x="254" y="170.9">Vout: 5V @250mA</text>
</g>
<g font-size="2.1" fill="#840000">
<text x="312.8" y="256.1">File:</text>
<text x="312.8" y="253.4">Sheet:</text>
<text x="318.9" y="256.1">power-supply.kicad_sch</text>
<text x="321" y="253.4">/Power</text>
<text x="330.5" y="253.4">Supply/</text>
<text x="312.8" y="263.5">Size:</text>
<text x="319.5" y="263.5">B</text>
<text x="334.8" y="263.5">Date:</text>
<text x="341.8" y="263.5">2023-11-19</text>
<text x="397.8" y="263.7">Rev:</text>
<text x="404.2" y="263.7">3</text>
<text x="312.8" y="266.3">KiCad</text>
<text x="320.5" y="266.3">E.D.A.</text>
<text x="328.1" y="266.3">8.0.5</text>
<text x="397.8" y="266.3">Page:</text>
<text x="405.3" y="266.3">2/4</text>
</g>
<g font-size="1.8" fill="#840000">
<text x="35" y="11.9">1</text>
<text x="85" y="11.9">2</text>
<text x="135" y="11.9">3</text>
<text x="185" y="11.9">4</text>
<text x="235" y="11.9">5</text>
<text x="285" y="11.9">6</text>
<text x="335" y="11.9">7</text>
<text x="385" y="11.9">8</text>
<text x="10.3" y="35.9">A</text>
<text x="420.1" y="35.9">A</text>
<text x="10.3" y="85.9">B</text>
<text x="420.1" y="85.9">B</text>
<text x="10.3" y="135.9">C</text>
<text x="420.1" y="135.9">C</text>
<text x="10.3" y="185.9">D</text>
<text x="420.1" y="185.9">D</text>
<text x="10.3" y="235.9">E</text>
<text x="420.1" y="235.9">E</text>
<text x="35" y="269.3">1</text>
<text x="85" y="269.3">2</text>
<text x="135" y="269.3">3</text>
<text x="185" y="269.3">4</text>
<text x="235" y="269.3">5</text>
<text x="285" y="269.3">6</text>
<text x="335" y="269.3">7</text>
<text x="385" y="269.3">8</text>
</g>
<g font-size="1.8" fill="#725600">
<text x="306.3" y="46.6">V_{BAT_MON}</text>
<text x="92.3" y="60.6">V_{BAT}</text>
</g>
<g font-size="1.8" fill="#006464">
<text x="145.3" y="58">PMEG3020EP,115</text>
<text x="152.3" y="55.5">D2</text>
<text x="218.1" y="56.7">LMR54410FDBVR</text>
<text x="224.7" y="54.2">U9</text>
<text x="239.9" y="58">C7</text>
<text x="246.4" y="56.7">0.1uF-25V-10%-0603</text>
<text x="214.6" y="65.6">R8</text>
<text x="220.2" y="60.6">VIN</text>
<text x="229" y="65.6">SW</text>
<text x="229.2" y="60.6">CB</text>
<text x="250" y="63.1">8.2uH-20%-55mR</text>
<text x="304.7" y="63.1">R4</text>
<text x="318.8" y="65.6">+3V3</text>
<text x="220.2" y="70.7">EN</text>
<text x="229.3" y="70.7">FB</text>
<text x="257.9" y="66.9">L2</text>
<text x="301.5" y="68.2">0R-0805</text>
<text x="211.7" y="75.4" transform="rotate(-90 211.7 75.4)">20.0k-1%-0603</text>
<text x="226.9" y="73.2" transform="rotate(-90 226.9 73.2)">GND</text>
<text x="267.8" y="75.8">R5</text>
<text x="132.1" y="83.4">C3</text>
<text x="201.9" y="83.4">C38</text>
<text x="254.4" y="78.3">63.4k-1%-0603</text>
<text x="120.7" y="87.2">D1</text>
<text x="120.7" y="89.8">15V</text>
<text x="190.5" y="86">C5</text>
<text x="279.2" y="87.2">C6</text>
<text x="290.7" y="87.2">C8</text>
<text x="214.6" y="92.3">R16</text>
<text x="127.9" y="96.5" transform="rotate(-90 127.9 96.5)">22uF-25V-10%-1210</text>
<text x="185" y="96.5" transform="rotate(-90 185 96.5)">330uF-35V-20%-10mm</text>
<text x="197.7" y="96.5" transform="rotate(-90 197.7 96.5)">22uF-25V-10%-1210</text>
<text x="211.7" y="99.5" transform="rotate(-90 211.7 99.5)">10.0k-1%-0603</text>
<text x="254.4" y="98.7">20.0k-1%-0603</text>
<text x="266.6" y="96.1">R13</text>
<text x="287.9" y="99.8" transform="rotate(-90 287.9 99.8)">10uF-10%-10V-0805</text>
<text x="299.3" y="99.8" transform="rotate(-90 299.3 99.8)">10uF-10%-10V-0805</text>
<text x="116.1" y="117.7">GND</text>
<text x="301.5" y="117.7">GND</text>
<text x="170.2" y="149.5">L1</text>
<text x="192.2" y="149.5">TPS613222ADBVR</text>
<text x="199.3" y="146.9">U3</text>
<text x="125.5" y="155.8">+3V3</text>
<text x="162.4" y="152">2.2uH-20%-46mR</text>
<text x="194.8" y="155.8">SW</text>
<text x="201.6" y="153.3">VOUT</text>
<text x="203.7" y="155.8">NC</text>
<text x="244.4" y="155.8">0R-0805</text>
<text x="247.6" y="150.7">R2</text>
<text x="259.1" y="153.3">+5V</text>
<text x="203.7" y="158.3">NC</text>
<text x="201.5" y="162.1" transform="rotate(-90 201.5 162.1)">GND</text>
<text x="145.9" y="169.8">C1</text>
<text x="222.2" y="168.5">C11</text>
<text x="236.1" y="168.5">C2</text>
<text x="232" y="178.5" transform="rotate(-90 232 178.5)">22uF-20%-0603</text>
<text x="244.7" y="178.5" transform="rotate(-90 244.7 178.5)">22uF-20%-0603</text>
<text x="154.5" y="182.3" transform="rotate(-90 154.5 182.3)">10uF-10%-10V-0805</text>
<text x="132.6" y="192.6">GND</text>
<text x="253.2" y="192.6">GND</text>
</g>
<g font-size="1.8" fill="#0000c2">
<text x="203.2" y="58.2">V_{EN_thld} 3.3V</text>
<text x="211.2" y="58.2">=</text>
<text x="143.5" y="64.5">V_{F}=250mV@ 200mA</text>
<text x="152.4" y="91.4">330uF</text>
<text x="152.4" y="93.5">of</text>
<text x="155.4" y="93.5">operation</text>
<text x="159.4" y="91.4">supplies</text>
<text x="165.6" y="93.5">at</text>
<text x="168.5" y="91.4">24ms</text>
<text x="168.6" y="93.5">250mA</text>
<text x="152.4" y="97.5">Vbat</text>
<text x="157.7" y="97.5">drops</text>
<text x="164.1" y="97.5">to</text>
<text x="167.2" y="97.5">5V</text>
<text x="170.6" y="97.5">from</text>
<text x="176.2" y="97.5">12V</text>
</g>
<g font-size="1.8" fill="#a90000">
<text x="217.7" y="59.4">5</text>
<text x="233" y="59.4">1</text>
<text x="233" y="64.5">6</text>
<text x="217.7" y="69.6">4</text>
<text x="233" y="69.6">3</text>
<text x="225.8" y="75.6" transform="rotate(-90 225.8 75.6)">2</text>
<text x="192.3" y="154.7">1</text>
<text x="207.6" y="154.7">3</text>
<text x="207.6" y="152.1">4</text>
<text x="207.6" y="157.2">5</text>
<text x="200.4" y="164.5" transform="rotate(-90 200.4 164.5)">2</text>
</g>
<text font-size="1.8" fill="#840084" x="115.2" y="95.6" transform="rotate(-90 115.2 95.6)">SZ1SMB15CAT3G</text>
</svg>
